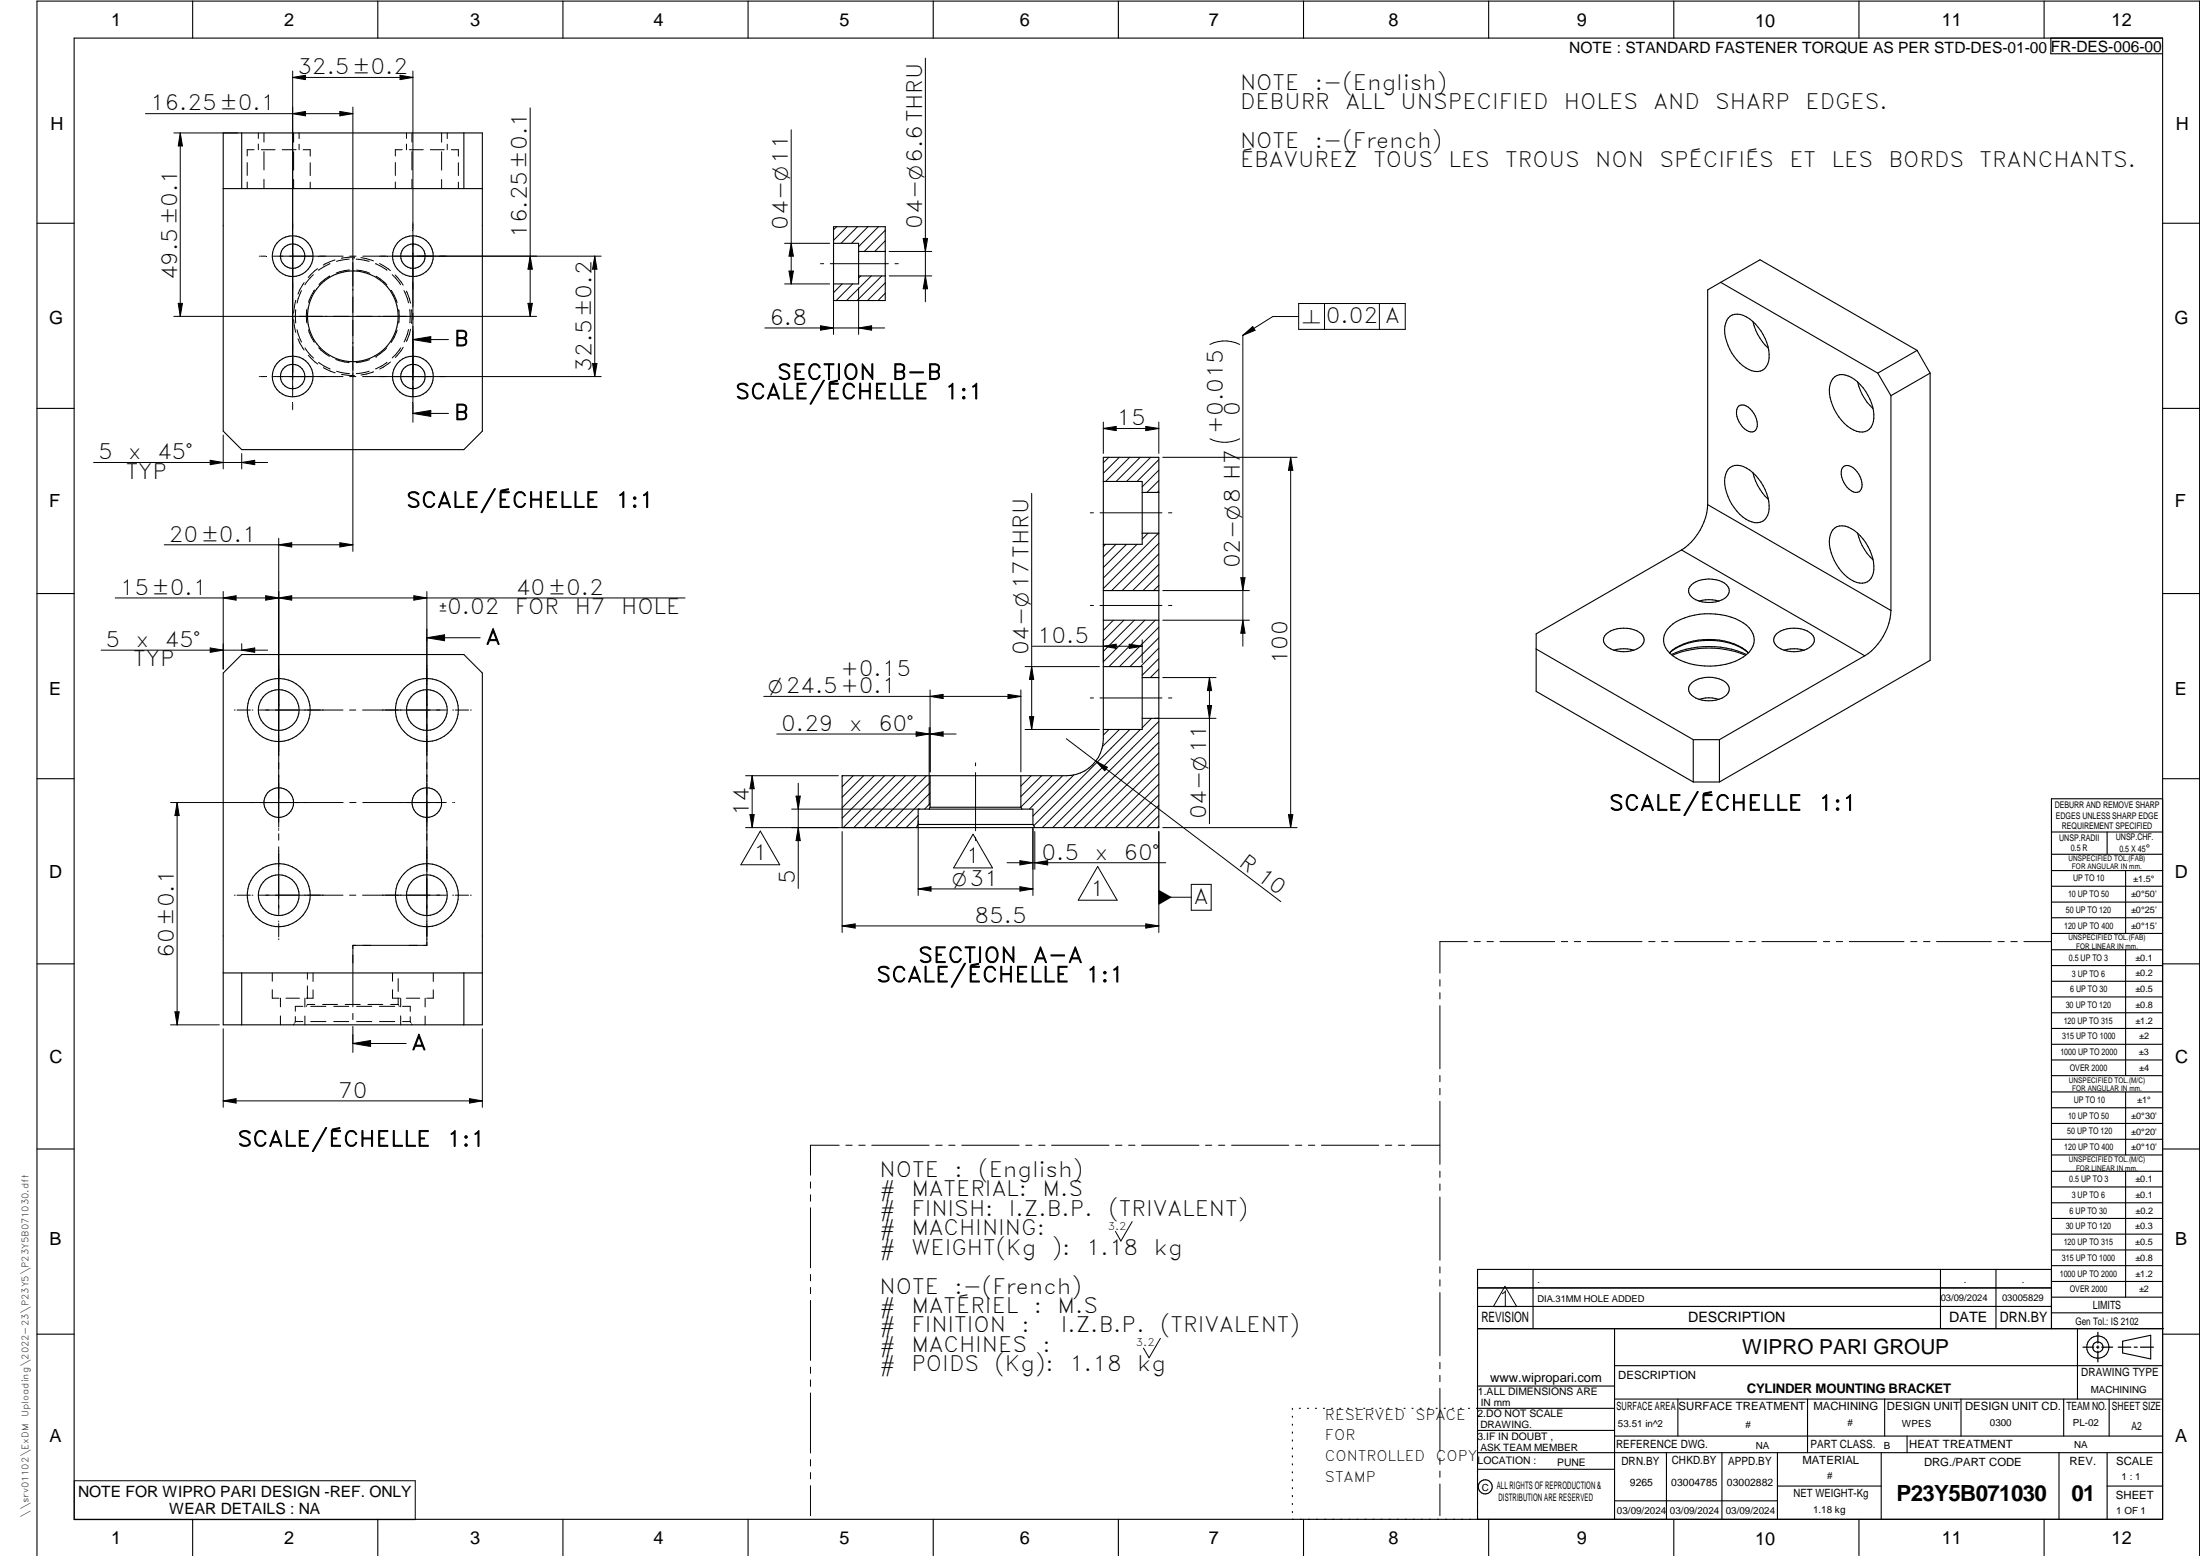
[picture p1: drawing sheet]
<svg xmlns="http://www.w3.org/2000/svg" width="594mm" height="420mm" viewBox="0 0 594 420" stroke-linecap="round" stroke-linejoin="round" font-family="sans-serif">
<g fill="none" stroke="#000" stroke-width=".3">
<path d="M20 10.3h564v400h-564zM52 .3v10M102 .3v10M152 .3v10M202 .3v10M252 .3v10M302 .3v10M352 .3v10M402 .3v10M452 .3v10M502 .3v10M552 .3v10"/>
<path d="M553.8 10.3v4.2h30.2M60.3 35.9h70v80.5l-5 5h-60l-5-5zM65.3 35.9v15M125.3 35.9v15M60.3 50.9h70M10 60.3h10M225.1 61.2h13.9v20h-13.9zM225.1 65.7h6.8v11h-6.8M231.9 67.9h7.1M231.9 74.5h7.1M464.6 76.2l42.5 24.6M464.6 76.2l-3.5 2.1v58"/>
<path d="M464.6 76.2l10.7-6.1 42.4 24.5M584 60.3h10M467.2 85.4a4.5 4.5 0 0 1 5.3 .7 12.7 12.7 0 0 1 5.1 11.4 3.4 3.4 0 0 1-5.3 2.3 12.7 12.7 0 0 1-6.5-11.7 4.2 4.2 0 0 1 1.4-2.7zM473.4 86.9a13.9 13.9 0 0 0 4.1 7.1M517.7 94.6l3.5 6.2M517.7 94.6l-10.6 6.2M10 110.3h10M469.5 109.6a2.42 2.42 0 0 1 3.1 .8 5.4 5.4 0 0 1 1.7 5.3 1.64 1.64 0 0 1-2.6 .5 5.5 5.5 0 0 1-2.5-6.2zM495.5 101.7a5 5 0 0 1 6.1 1.4 12.7 12.7 0 0 1 4.3 10.7 3.4 3.4 0 0 1-5.4 2.3 12.9 12.9 0 0 1-6.4-11.7 4.2 4.2 0 0 1 1.4-2.7zM501.6 103.2a13.8 13.8 0 0 0 4.2 7.2M507.1 100.8l3.5 6M510.6 106.8v58"/>
<path d="M521.2 100.8v77.5l-56.9 32.9M521.2 100.8l-10.6 6M584 110.3h10M297.9 123.5h15v100h-85.5v-14h60.5a10 10 0 0 0 10-10zM297.9 130h10.5v17h-10.5M308.4 133h4.5M461.1 136.3a15.7 15.7 0 0 1-7 12.2M461.1 136.3l49.5 28.5M466.7 126.7a3.7 3.7 0 0 1 4.9-.3 12.8 12.8 0 0 1 6 11.9 3.4 3.4 0 0 1-5.3 2.3 12.8 12.8 0 0 1-6.5-11.7zM473.4 127.7a13.9 13.9 0 0 0 4.1 7.1M497.8 126a2.41 2.41 0 0 1 3.1 .7 5.5 5.5 0 0 1 1.7 5.3 1.69 1.69 0 0 1-2.6 .5 5.5 5.5 0 0 1-2.5-6.1zM297.9 159.5h15"/>
<path d="M308.4 144h4.5M454.1 148.5l-39.3 22.7v15.5l42.4 24.5M454.1 148.5l49.4 28.6M456.7 157.9a7.9 7.9 0 0 1 9.6 0 2.4 2.4 0 0 1-1.3 4.1 8.2 8.2 0 0 1-8.3-.9 2.03 2.03 0 0 1 0-3.2zM495 143a3.7 3.7 0 0 1 4.9-.3 12.8 12.8 0 0 1 6 12 3.4 3.4 0 0 1-5.4 2.2 12.9 12.9 0 0 1-6.4-11.7zM501.6 144a13.9 13.9 0 0 0 4.2 7.2M10 160.3h10M65.3 176.7h60l5 5v95h-70v-95zM297.9 167.5h15M414.8 175.3l42.4 24.4M433.7 171.2a8 8 0 0 1 9.6 0 2.39 2.39 0 0 1-1.3 4 8 8 0 0 1-8.3-.8 2.03 2.03 0 0 1 0-3.2zM435.8 175.6l2.7-.4 2.6 .4"/>
<path d="M450.9 169.2a16.4 16.4 0 0 1 12.4-3.4 13.7 13.7 0 0 1 9.1 3.8 4.7 4.7 0 0 1-.8 7.1 17.3 17.3 0 0 1-14.1 2.8 11.1 11.1 0 0 1-7.8-4.6 4.5 4.5 0 0 1 1.2-5.7zM451.3 176.7a25 25 0 0 1 20.3 0M458.8 162.3l2.7-.4 2.6 .4M471.4 177a26 26 0 0 0-19.8 0M472.1 176.3a17.4 17.4 0 0 0-14.3-3.1 14.1 14.1 0 0 0-7 3.1M472.1 176.3a16.5 16.5 0 0 0-13.5-3.5 14.4 14.4 0 0 0-7.8 3.5M479.7 171.2a8 8 0 0 1 9.5 0 2.17 2.17 0 0 1-.6 3.6 8.1 8.1 0 0 1-8.9-.4 2.11 2.11 0 0 1 0-3.2zM481.8 175.6l2.7-.4 2.6 .4M503.5 177.1l-39.2 22.6M510.6 164.8a15.7 15.7 0 0 1-7.1 12.3M584 160.3h10M297.9 180h10.5v17h-10.5"/>
<path d="M308.4 183h4.5M308.4 194h4.5M456.7 184.5a7.9 7.9 0 0 1 9.6 0 2.18 2.18 0 0 1-.6 3.6 8.2 8.2 0 0 1-9-.4 2.03 2.03 0 0 1 0-3.2zM457.2 199.7v11.5M457.2 199.7h7.1M464.1 188.8l-.8-.2a8.3 8.3 0 0 0-4.5 .2M464.3 199.7v11.5M10 210.3h10M251.2 209.5v8.5M251.2 218h24.5M251.2 218l-.3 .5M275.7 209.5v8.5"/>
<path d="M275.7 218l.3 .5M457.2 211.2h7.1M584 215.7h-30v143.1M584 210.3h10M247.9 222.6v-4.1h31v4.1M247.9 222.6h31M247.9 222.6l-.5 .9M278.9 222.6l.5 .9M554 224.7h30M554 230.7h30M554 235.1h30M554 239.3h30"/>
<path d="M569 224.7v6M574 235.1v17M554 243.6h30M554 247.8h30M554 252.1h30M554 256.5h30M574 256.5v33.9M10 260.3h10M60.3 262.7h70M65.3 262.7v14M125.3 262.7v14M554 260.7h30"/>
<path d="M554 265h30M554 269.2h30M554 273.5h30M554 277.7h30M584 260.3h10M554 282h30M554 286.2h30M554 290.4h30M554 294.9h30M554 299.1h30M574 294.9v17M10 310.3h10"/>
<path d="M554 303.4h30M554 307.6h30M554 311.9h30M554 316.3h30M574 316.3v34M584 310.3h10M554 320.5h30M554 324.8h30M554 329h30M554 333.2h30M554 337.5h30M399 358.8h185.2"/>
<path d="M399 352.8h155M399 347.8h155M414 342.8v16M436 358.8v51.5M524 342.8v16M539 342.8v16M554 341.8h30M554 346h30M554 350.3h30M554 354.5h30M554 342.8h-155v67.5M561 358.8v19"/>
<path d="M10 360.3h10M399 374.3h37M436 377.8h148M453.1 377.8v10M488.1 377.8v14.5M508.9 377.8v10M529.5 377.8v10M557.3 377.8v10M569.5 377.8v10M573.2 362.2l7.6-1.6v6.3l-7.6-1.6zM584 368.8h-148M584 360.3h10"/>
<path d="M349 380.3v.3M349 382.4v.3M349 384.6v.3M349 386.7v.3M349 388.8v.3M349 391v.3M349 393.1v.3M349 395.3v.3M349 397.4v.3M349 399.5v.3M350.9 380.3h.2M353.1 380.3h.2"/>
<path d="M355.2 380.3h.3M357.4 380.3h.3M359.6 380.3h.3M361.7 380.3h.3M363.9 380.3h.3M366.1 380.3h.3M368.3 380.3h.2M370.4 380.3h.3M372.6 380.3h.3M374.8 380.3h.3M376.9 380.3h.4M379.1 380.3h.3"/>
<path d="M381.3 380.3h.3M383.4 380.3h.4M385.6 380.3h.3M387.8 380.3h.3M390 380.3h.3M392.2 380.3h.3M394.3 380.3h.3M396.5 380.3h.3M398.7 380.3h37.3M399 396.7h37M399 392.3h185M399 386.2h37"/>
<path d="M436 387.8h148M450 392.3v18M465 392.3v18M480 392.3v18M508 392.3v18M515 387.8v4.5M556 392.3v18M569 392.3v18M52 410.3v9.7M102 410.3v9.7M152 410.3v9.7M202 410.3v9.7"/>
<path d="M252 410.3v9.7M302 410.3v9.7M349 401.7v.3M349 403.8v.4M349 406v.3M349 408.1v.3M352 410.3v9.7M402 410.3v9.7M436 405.3h44M452 410.3v9.7M480 401.3h28M502 410.3v9.7"/>
<path d="M552 410.3v9.7M569 401.3h15M10 420v-419.7h584v419.7"/>
<circle cx="79" cy="69.2" r="3.3"/>
<circle cx="79" cy="69.2" r="5.5"/>
<circle cx="111.5" cy="69.2" r="5.5"/>
<circle cx="111.5" cy="69.2" r="3.3"/>
<circle cx="95.3" cy="85.4" r="12.3"/>
<circle cx="79" cy="101.7" r="3.3"/>
<circle cx="79" cy="101.7" r="5.5"/>
<circle cx="111.5" cy="101.7" r="5.5"/>
<circle cx="111.5" cy="101.7" r="3.3"/>
<circle cx="75.3" cy="191.7" r="5.5"/>
<circle cx="75.3" cy="191.7" r="8.5"/>
<circle cx="115.3" cy="191.7" r="8.5"/>
<circle cx="115.3" cy="191.7" r="5.5"/>
<circle cx="75.3" cy="216.7" r="4"/>
<circle cx="115.3" cy="216.7" r="4"/>
<circle cx="75.3" cy="241.7" r="8.5"/>
<circle cx="75.3" cy="241.7" r="5.5"/>
<circle cx="115.3" cy="241.7" r="5.5"/>
<circle cx="115.3" cy="241.7" r="8.5"/>
<circle cx="566.5" cy="363.7" r="1.39"/>
<circle cx="566.5" cy="363.8" r="3"/>
<circle cx="401.1" cy="401.5" r="1.9"/>
</g>
<g fill="none" stroke="#000" stroke-width=".27">
<path d="M79 19.2v87.7M111.5 19.2v94.8M249.9 15.7v65.8M39.3 30.7h56M46.9 35.9h17.3M48.7 35.9v49.5M48.7 35.9l.6 3.5h-1.2zM69.8 35.9v1.5M69.8 38.9v1.5M71.3 35.9v2.5M79 30.7l3.5-.6v1.2zM79 20.9l3.5-.6v1.2z"/>
<path d="M79 20.9h32.5M79.3 35.9v2.5M80.8 35.9v1.5M80.8 38.9v1.5M91.8 30.1l3.5 .6-3.5 .6zM95.3 28.9v120M108 20.3l3.5 .6-3.5 .6zM109.8 35.9v1.5M109.8 38.9v1.5M111.2 35.9v2.5M119.2 35.9v2.5M120.8 35.9v1.5"/>
<path d="M120.8 38.9v1.5M143.2 29.1v56.3M213.6 35.1v41.6M66.8 43.9v3.5M66.8 49.1v1.8M68.6 40.4h-1.8v1.7M70.6 40.4h3.7M71.3 40.9v5M71.3 48.4v2.5M76.2 40.4h3.8M79.3 41v4.9M79.3 48.5v2.4"/>
<path d="M81.9 40.4h1.9v1.8M83.8 43.9v3.5M83.8 49.2v1.7M106.8 43.9v3.5M106.8 49.1v1.8M108.6 40.4h-1.8v1.7M110.5 40.4h3.8M111.2 40.9v5M111.2 48.4v2.5M116.2 40.4h3.8M119.2 41v4.9M119.2 48.5v2.4"/>
<path d="M121.9 40.4h1.9v1.8M123.8 43.9v3.5M123.8 49.2v1.7M70 69.2h.1M70.4 69.2h1.3M73.8 69.2h18.9M81.4 78.5l-1.2 3.3M82.1 76.3l-1.6 3.1M84.6 74.2l-2.3 2.7M85 78.3l-.9 1.5-.8 1.9M85.8 72.6l-2.6 2.3M89 74.5l-2.9 2.3"/>
<path d="M89 74.5h.1M89.1 71.2l-3.1 1.8M90.5 70.2l-3.2 1.4M94.3 70l-3.5 .6M94.4 72.9l-3.6 .8M94.4 69.2h1.7M95.7 69.4h.1M95.7 69.4l-3.5 .3M96.2 70l3.5 .6M96.3 72.9l2.6 .5 1 .4M97.4 69.6l3.4 .8M98 69.2h64.3"/>
<path d="M101.4 71.2l3.1 1.8M101.6 74.6l2.9 2.3M102.5 71.2l2.9 1.9M105.7 78.4l.8 1.4 .7 1.9M105.9 74.2l2.3 2.7M106.7 74.3l2.2 2.7M109.1 78.5l1.2 3.3M109.7 78.6l1.2 3.3M143.2 69.2l.6 3.5h-1.2zM160.6 69.2v32.5M160.6 69.2l.6 3.5h-1.2zM211.9 65.7h12.1"/>
<path d="M211.9 76.7h12.1M213.1 73.2h1.1l-.6 3.5zM213.6 65.7l.6 3.5h-1.1zM221.6 71.2h.8M224.2 71.2h15.7M225.1 77.7v12.6M225.9 61.2l-.8 .9M227.4 76.7l-2.3 2.3M228.8 61.2l-3.7 3.7M230.2 76.7l-4.4 4.5M231.6 61.2l-4.5 4.5M231.9 77.7v12.6"/>
<path d="M232.4 74.5l-.5 .6M234.4 61.2l-4.5 4.5M235.3 74.5l-6.7 6.7M237.2 61.2l-5.3 5.4M238.1 74.5l-6.7 6.7M239 79.2l-1.9 2M239 76.4l-4.7 4.8M239 65l-2.8 2.9M239 62.2l-5.6 5.7M240.1 67.9h11.5M240.1 74.5h11.5M241.7 71.2h.9"/>
<path d="M249.3 64.4h1.2l-.6 3.5zM249.9 74.5l.6 3.5h-1.2zM46.9 85.4h98M48.1 81.9h1.2l-.6 3.5zM79.3 86.3l.6 3.4M79.9 81.1l-.6 3.4M79.9 83.7v3.5M80.2 89l1.2 3.4M80.5 91.5l1.6 3M82.4 93.9l1.3 1.9 1 .9M82.9 83.5l-.2 1.9 .2 1.8M83.3 95.9l2.5 2.4"/>
<path d="M83.3 89.1l.8 2 .8 1.3M86.1 93.9l2.8 2.3M86.1 97.9l3 1.8M87.3 99.3l3.2 1.4M90.7 97.1l3.6 .8M99.8 97.1l-3.6 .8M101.6 96.3h.1M104.4 93.9l-2.8 2.4M104.5 97.8l-1.5 1-1.6 .8M105.4 97.7l-2.9 2M107.2 89.1l-.7 2-.8 1.4M107.6 83.6l.2 1.8-.2 1.8"/>
<path d="M108.2 93.9l-2.3 2.7M108.9 93.8l-2.1 2.7M110.3 89l-1.2 3.3M110.7 83.6v3.6M110.9 88.9l-.4 1.4-.8 1.9M111.2 83.7v3.4M111.2 87.1h.1M111.5 91.7l4.8-.8v1.6zM111.5 91.7h9.6M142.6 81.9h1.2l-.6 3.5zM160 98.2h1.2l-.6 3.5zM206.5 88.6h32.4"/>
<path d="M221.6 88l3.5 .6-3.5 .6zM231.9 88.6l3.5-.6v1.2zM334.8 93a9 9 0 0 0-8.1 0M335.6 90.6v83.9M335.6 90.6l2.7-2.4 .6 1zM350.7 82h28.8v6.9h-28.8zM350.7 85.5h-7l-8.1 5.1M357.7 82v6.9M372.5 82v6.9M60.3 117.5v9.1M70 101.7h.1M70.4 101.7h1.3"/>
<path d="M73.8 101.7h18.8M79 108.9v1.5M79 110.6v.1M90.9 100.2l3.5 .7M92.2 101.1l3.5 .3M94.4 101.7h1.7M97.9 101.7h64.4M99.7 100.2l-3.5 .7M100.9 100.4l-3.4 .9M111.5 111.6h9.6M111.5 111.6l4.8-.8v1.6zM297.9 115.7l3.5-.6v1.2z"/>
<path d="M297.9 115.7h15M297.9 114v8.4M309.4 115.1l3.5 .6-3.5 .6zM312.9 114v8.4M334.8 118.5a9 9 0 0 1-8.1 0M25.3 124.9h47M56.8 124.3l3.5 .6-3.5 .6zM65.3 122.5v4.1M65.3 124.9l3.5-.6v1.2zM278.6 133.2v63.8M294.4 138.5h.9M297 138.5h16.8"/>
<path d="M299.4 123.5l-1.5 1.5M302.3 123.5l-4.4 4.3M305 123.5l-6.4 6.5M307.9 123.5l-6.5 6.5M310.7 123.5l-6.5 6.5M312.9 132.6l-.4 .4M312.9 129.8l-3.2 3.2M312.9 124.1l-5.9 5.9M312.9 127l-4.5 4.4M314 123.5h36.3M315.5 138.5h.9M348.5 123.5l.6 3.5h-1.2z"/>
<path d="M348.5 123.5v100M44.4 147.1h50.9M60.3 159.7v21M75.3 147.1l3.5-.5v1.1zM75.3 145.4v78M91.8 146.6l3.5 .5-3.5 .6zM115.3 159.7v95.6h-20v16.6M298.5 147l-.6 .6M301.4 147l-3.5 3.4M304.2 147l-6.3 6.2M307 147l-9.1 9.1M310 144l-1.6 1.6"/>
<path d="M312.8 144l-14.9 14.9M312.9 158.1l-1.4 1.4M312.9 155.2l-4.3 4.3M312.9 152.4l-7 7.1M312.9 149.6l-9.9 9.9M312.9 146.7l-12.7 12.8M314 159.5h23.4M335.1 156h1.1l-.6 3.5zM27.3 175.6h45M31.1 161.5h153.9M56.8 175l3.5 .6-3.5 .5zM60.3 161.5l3.4-.6v1.2z"/>
<path d="M65.3 173.8v1.9M65.3 175.6l3.5-.6v1.1zM71.7 160.9v1.2l7.1-1.2v1.2zM111.8 160.9l3.5 .6-3.5 .6zM115.3 172.2l4.8-.8v1.6zM115.3 172.2h14.4M278.8 174.5h29.6M294.4 163.5h.9M297 163.5h16.8M297.9 174.5l3.5-.6v1.2zM297.9 172.8v6.1M300.6 167.5l-2.7 2.7"/>
<path d="M303.5 167.5l-5.6 5.6M304.9 173.9l3.5 .6-3.5 .6zM306.3 167.5l-8.4 8.4M308.4 172.8v6.1M309.2 167.5l-11.3 11.2M312 167.5l-12.5 12.5M312.9 177.8l-4.5 4.5M312.9 175l-4.9 5M312.9 172.2l-7.8 7.8M312.9 169.4l-10.6 10.6M314 167.5h23.4M315.5 163.5h.9"/>
<path d="M335.6 167.5l.6 3.5h-1.1zM63.3 191.7h.2M64 191.7h3.6M68.1 191.7h.2M70 191.7h22.6M94.4 191.7h1.7M97.9 191.7h22.6M122.3 191.7h.2M122.9 191.7h3.6M127 191.7h.2M206.2 188h69.5M209.8 198.2h48.4"/>
<path d="M247.4 197.6l3.5 .6-3.5 .6zM250.9 196.5v20.9M251.2 186.3v22.1M251.2 198.2l3.5-.6v1.2zM251.2 188l3.5-.5v1.1zM272.2 187.5l3.5 .5-3.5 .6zM275.7 186.3v22.1M276.8 180h20.1M276.8 197h20.1M278 193.5h1.1l-.5 3.5zM278.6 180l.5 3.5h-1.1zM287.9 199.5l58 44"/>
<path d="M294.4 188.5h.9M297 188.5h16.8M299.5 197l-1.6 1.5M302.3 197l-4.6 4.6M305.1 197l-26 26M307.9 197l-26.5 26.5M310.9 194l-2.5 2.5M311.7 194h16.7M312.9 180.7l-2.3 2.3M312.9 197.7l-25.8 25.8M312.9 194.8l-28.6 28.7M314 183h14.4"/>
<path d="M315.5 188.5h.9M326 190.5h1.2l-.6 3.5zM326.6 183l.6 3.5h-1.2zM326.6 183v39.4M46.1 216.7h46.6M47.8 216.7v60M47.8 216.7l.6 3.5h-1.2zM94.4 216.7h1.7M120.5 216.7h-22.5M122.3 216.7h.1M122.6 216.7h.2M201.3 209.5h25.1"/>
<path d="M202.5 220h1.2l-.6 3.5zM203.1 209.5v14M203.1 209.5l.6 3.5h-1.2zM213.8 218.5h34.6M215 215h1.1l-.5 3.5zM215.6 211.5v28.4M227.5 209.5l-.1 .1M230.4 209.5l-3 2.9M233.2 209.5l-5.8 5.8M236 209.5l-8.6 8.6M238.9 209.5l-11.5 11.4M241.7 209.5l-14 14"/>
<path d="M244.5 209.5l-14 14M247.3 209.5l-14 14M250.2 209.5l-14 14M251.2 217l-1.5 1.5M251.2 214.1l-9.4 9.4M251.2 211.3l-12.2 12.2M263.4 206v.8M263.4 208.6v15.7M278.5 209.5l-2.8 2.8M281.3 209.5l-5.6 5.6M284.1 209.5l-8.4 8.4M286.9 209.5l-8.9 9"/>
<path d="M290 209.3l-11.1 11M295.9 205.5l3.1 1.7-.7 .9zM312.9 217.5l-6 6M312.9 214.6l-8.8 8.9M312.9 211.8l-11.7 11.7M312.9 209l-14.5 14.5M312.9 206.1l-17.3 17.4M312.9 203.3l-20.2 20.2M312.9 200.5l-23 23M347.9 220h1.2l-.6 3.5zM75.3 223.7v.2M75.3 224.1v.1"/>
<path d="M75.3 225.1v1.8M75.3 228.6v18.4M201.3 223.5h45.1M205.3 224.4l5.3 9.1h-10.5zM215.6 223.5l.5 3.5h-1.1zM227.4 224.5v27.3M247.9 220.2l-3.2 3.3M247.9 221.6v20.2M262.8 225.3l5.2 9.1h-10.5zM263.4 226.1v.9M271.9 233h42.9M275.4 239.4l3.5 .6-3.5 .6z"/>
<path d="M275.4 232.4l3.5 .6-3.5 .6zM278.9 223.7v18.1M279.4 233l3.5-.6v1.2zM279.4 224.5v10.2M296.4 234l5.3 9.1h-10.5zM312.9 223.1l-.4 .4M312.9 220.3l-3.2 3.2M312.9 224.5v27.3M314 223.5h36.3M321.7 238.8h5.4v7h-5.4zM63.3 241.7h.2M64 241.7h3.6"/>
<path d="M68.1 241.7h.2M70 241.7h22.6M75.3 248.7v.2M75.3 249.4v3.6M75.3 253.5v.2M94.4 241.7h1.7M120.5 241.7h-22.6M122.3 241.7h.2M122.9 241.7h3.6M127 241.7h.2M227.4 250h85.5M227.4 250l3.5-.5v1.1z"/>
<path d="M247.9 240l3.5-.6v1.2zM247.9 240h31M309.4 249.5l3.5 .5-3.5 .6zM312.9 242.3h8.8M396.2 254.3h-7.4v8.5M398.1 254.3h1.6M401.5 254.3h1.8M405 254.3h14.8M421.6 254.3h1.7M425.1 254.3h1.7M428.6 254.3h14.8M445.2 254.3h1.7"/>
<path d="M448.7 254.3h1.7M452.2 254.3h14.8M468.8 254.3h1.7M472.3 254.3h1.7M475.8 254.3h14.8M492.4 254.3h1.7M495.8 254.3h1.8M499.4 254.3h14.7M516 254.3h1.6M519.4 254.3h1.8M522.9 254.3h14.8M539.5 254.3h1.7"/>
<path d="M543 254.3h1.7M546.5 254.3h7.4M46.1 276.7h13.1M47.2 273.2h1.2l-.6 3.5zM60.3 277.8v21.2M73.5 267.3v2.2h1.8M73.5 262.7v2.3M75.7 269.5v2.4M75.7 274.3v2.4M77.2 269.5h3.6M79.5 276.4l-.2 .3M79.7 275.8l-.1 .3"/>
<path d="M79.7 275.8h2.1M79.7 274.5v1.3M81.8 271.7h-2.1v1.4M82.3 269.5v2.4M82.3 274.4v2.3M82.8 271.6l-.1 .1M83 262.7v1.7M83 266.2v3.5M83.9 275.8h4.1M83.9 271.7h4.1M84.5 267.3v2.2h-1.8M84.5 262.7v2.3"/>
<path d="M85 271.2l-2.1 .2M87.1 271.2h4M90.1 275.8h4.1M90.1 271.7h4.1M93.2 271.2h4.1M95.3 273.6v1.7M95.3 277.2v7M96.3 271.7h4.1M96.3 275.8h4.1M99.3 271.2h4.1M102.5 271.7h4.1M102.5 275.8h4.1"/>
<path d="M105.5 271.2h2M106 267.3v2.2h1.9M106 262.7v2.3M107.5 271.2l.1 .2M107.5 264.2v3.5M107.5 269.5v1.7M107.7 271.6l.1 .1M108.2 269.5v2.4M108.2 274.3v2.4M108.7 271.7h2.1v1.4M108.7 275.8h2.1M109.7 269.5h3.7"/>
<path d="M110.8 275.8l.1 .3M110.8 274.5v1.3M111.1 276.5l.1 .2M114.8 269.5v2.4M114.8 274.4v2.3M117 267.3v2.2h-1.8M117 262.7v2.3M130.3 277.8v21.2M388.8 264.5v1.8M388.8 268.1v1.6M388.8 271.6v17M60.3 297.3h70"/>
<path d="M60.3 297.3l3.4-.6v1.2zM95.3 281.8h14.4M95.3 281.8l4.8-.8v1.6zM126.8 296.7l3.5 .6-3.5 .6zM388.8 290.4v1.7M388.8 293.9v1.7M388.8 297.4v17M218.9 319.2v1.6M226.6 309.2h-7.7v8.1M228.4 309.2h1.7M231.9 309.2h1.7M235.4 309.2h15.5"/>
<path d="M252.7 309.2h1.7M256.2 309.2h1.7M259.7 309.2h15.5M277 309.2h1.7M280.5 309.2h1.7M284 309.2h15.5M301.2 309.2h1.8M304.8 309.2h1.7M308.3 309.2h15.5M325.5 309.2h1.7M329.1 309.2h1.6M332.6 309.2h15.4"/>
<path d="M349.8 309.2h1.7M353.3 309.2h1.7M356.8 309.2h15.5M374.1 309.2h1.7M377.6 309.2h1.7M381.1 309.2h7.7M388.8 316.2v1.7M388.8 319.7v1.7M218.9 322.6v1.8M218.9 326.1v16.2M305.7 329.9l-3 5.2-1.5-2.6M388.8 323.2v17.1"/>
<path d="M218.9 344.1v1.8M218.9 347.6v1.7M218.9 351.2v16.1M388.8 342.1v1.6M388.8 345.6v1.7M388.8 349v17.1M406.4 347.3l3.2 5.5h-6.3zM218.9 369.1v1.7M218.9 372.6v1.8M218.9 376.1v16.2M313.3 361.4l-3 5.2-1.5-2.6M388.8 367.9v1.7"/>
<path d="M388.8 371.4v1.7M388.8 374.9v17M20.1 399.8h92v10.5h-92zM218.9 394.1v1.8M218.9 397.6v1.7M388.8 393.7v1.7M388.8 397.2v1.7M218.9 401.2v8.1M388.8 400.7v8.6"/>
</g>
<path d="M566.5 359.7v3M562.5 363.8h2.9M566.1 363.8h.7M566.5 363.4v.7M566.5 364.9v2.8M567.6 363.8h2.9M572 363.8h3.4M576.3 363.8h.8M578 363.8h3.5" fill="none" stroke="#000" stroke-width=".34"/>
<g fill="#000">
<path d="M48.7 35.9l.6 3.5h-1.2zM79 30.7l3.5-.6v1.2zM79 20.9l3.5-.6v1.2zM91.8 30.1l3.5 .6-3.5 .6zM108 20.3l3.5 .6-3.5 .6zM143.2 69.2l.6 3.5h-1.2zM160.6 69.2l.6 3.5h-1.2zM213.6 65.7l.6 3.5h-1.1zM213.1 73.2h1.1l-.6 3.5zM249.3 64.4h1.2l-.6 3.5zM249.9 74.5l.6 3.5h-1.2zM48.1 81.9h1.2l-.6 3.5z"/>
<path d="M111.5 91.7l4.8-.8v1.6zM142.6 81.9h1.2l-.6 3.5zM160 98.2h1.2l-.6 3.5zM221.6 88l3.5 .6-3.5 .6zM231.9 88.6l3.5-.6v1.2zM335.6 90.6l2.7-2.4 .6 1zM111.5 111.6l4.8-.8v1.6zM297.9 115.7l3.5-.6v1.2zM309.4 115.1l3.5 .6-3.5 .6zM56.8 124.3l3.5 .6-3.5 .6zM65.3 124.9l3.5-.6v1.2zM348.5 123.5l.6 3.5h-1.2z"/>
<path d="M75.3 147.1l3.5-.5v1.1zM91.8 146.6l3.5 .5-3.5 .6zM335.1 156h1.1l-.6 3.5zM56.8 175l3.5 .6-3.5 .5zM60.3 161.5l3.4-.6v1.2zM65.3 175.6l3.5-.6v1.1zM71.7 160.9l3.6 .6-3.6 .6zM75.3 161.5l3.5-.6v1.2zM111.8 160.9l3.5 .6-3.5 .6zM115.3 172.2l4.8-.8v1.6zM297.9 174.5l3.5-.6v1.2zM304.9 173.9l3.5 .6-3.5 .6z"/>
<path d="M335.6 167.5l.6 3.5h-1.1zM247.4 197.6l3.5 .6-3.5 .6zM251.2 188l3.5-.5v1.1zM251.2 198.2l3.5-.6v1.2zM272.2 187.5l3.5 .5-3.5 .6zM278.6 180l.5 3.5h-1.1zM278 193.5h1.1l-.5 3.5zM326.6 183l.6 3.5h-1.2zM326 190.5h1.2l-.6 3.5zM203.1 209.5l.6 3.5h-1.2zM202.5 220h1.2l-.6 3.5zM215 215h1.1l-.5 3.5z"/>
<path d="M295.9 205.5l3.1 1.7-.7 .9zM347.9 220h1.2l-.6 3.5zM47.8 216.7l.6 3.5h-1.2zM215.6 223.5l.5 3.5h-1.1zM275.4 232.4l3.5 .6-3.5 .6zM279.4 233l3.5-.6v1.2zM227.4 250l3.5-.5v1.1zM247.9 240l3.5-.6v1.2zM275.4 239.4l3.5 .6-3.5 .6zM309.4 249.5l3.5 .5-3.5 .6zM312.9 240.3l3.5 2-3.5 2zM47.2 273.2h1.2l-.6 3.5z"/>
<path d="M60.3 297.3l3.4-.6v1.2zM95.3 281.8l4.8-.8v1.6zM126.8 296.7l3.5 .6-3.5 .6z"/>
</g>
<g font-size="6">
<text x="512.1" y="405.2">P23Y5B071030</text>
<text x="559.4" y="405.2">01</text>
</g>
<g font-size="5.7">
<text x="80.3" y="20">32.5±0.2</text>
<text x="40.5" y="29.8">16.25±0.1</text>
<text x="334.8" y="24.2">NOTE</text>
<text x="334.8" y="29.5">DEBURR</text>
<text x="355" y="24.2">:-(English)</text>
<text x="363.3" y="29.5">ALL</text>
<text x="378.2" y="29.5">UNSPECIFIED</text>
<text x="422.3" y="29.5">HOLES</text>
<text x="446.5" y="29.5">AND</text>
<text x="463.2" y="29.5">SHARP</text>
<text x="487.6" y="29.5">EDGES.</text>
<text x="334.8" y="40">NOTE</text>
<text x="355" y="40">:-(French)</text>
<text x="334.8" y="45.2">ÉBAVUREZ</text>
<text x="370.9" y="45.2">TOUS</text>
<text x="391.2" y="45.2">LES</text>
<text x="406.5" y="45.2">TROUS</text>
<text x="430.8" y="45.2">NON</text>
<text x="448.1" y="45.2">SPÉCIFIÉS</text>
<text x="483.2" y="45.2">ET</text>
<text x="494.6" y="45.2">LES</text>
<text x="510" y="45.2">BORDS</text>
<text x="534.6" y="45.2">TRANCHANTS.</text>
<text x="142.3" y="64.3" transform="rotate(-90 142.3 64.3)">16.25±0.1</text>
<text x="212.8" y="62" transform="rotate(-90 212.8 62)">04-O11</text>
<text x="249" y="61.7" transform="rotate(-90 249 61.7)">04-O6.6THRU</text>
<text x="47.8" y="75.6" transform="rotate(-90 47.8 75.6)">49.5±0.1</text>
<text x="207.8" y="87.7">6.8</text>
<text x="358" y="87.2">0.02 A</text>
<text x="122.6" y="93.4">B</text>
<text x="159.7" y="100.4" transform="rotate(-90 159.7 100.4)">32.5±0.2</text>
<text x="198.5" y="107.7">SCALE/ÉCHELLE</text>
<text x="209.8" y="102.5">SECTION</text>
<text x="240.9" y="102.5">B-B</text>
<text x="255.1" y="107.7">1:1</text>
<text x="122.6" y="113.4">B</text>
<text x="334.8" y="112.3" transform="rotate(-90 334.8 112.3)">0</text>
<text x="301.5" y="114.9">15</text>
<text x="330.2" y="117.3" transform="rotate(-90 330.2 117.3)">+0.015</text>
<text x="26.5" y="124">5</text>
<text x="34.6" y="124">x</text>
<text x="42.4" y="124">45°</text>
<text x="33.9" y="129.2">TYP</text>
<text x="109.7" y="137">SCALE/ÉCHELLE</text>
<text x="166.2" y="137">1:1</text>
<text x="45.6" y="146.3">20±0.1</text>
<text x="334.8" y="153.5" transform="rotate(-90 334.8 153.5)">02-O8 H7</text>
<text x="32.3" y="160.6">15±0.1</text>
<text x="139.3" y="160.6">40±0.2</text>
<text x="139.1" y="165.9">FOR</text>
<text x="155.2" y="165.9">H7</text>
<text x="167.7" y="165.9">HOLE</text>
<text x="131.1" y="174">A</text>
<text x="280" y="173.7">10.5</text>
<text x="28.5" y="174.7">5</text>
<text x="36" y="180">TYP</text>
<text x="36.7" y="174.7">x</text>
<text x="44.4" y="174.7">45°</text>
<text x="277.7" y="177" transform="rotate(-90 277.7 177)">04-O17THRU</text>
<text x="347.6" y="179.4" transform="rotate(-90 347.6 179.4)">100</text>
<text x="227" y="182.6">+0.15</text>
<text x="211" y="197.3">0.29</text>
<text x="229.3" y="197.3">x</text>
<text x="237.1" y="197.3">60°</text>
<text x="202.2" y="220.4" transform="rotate(-90 202.2 220.4)">14</text>
<text x="325.7" y="221.2" transform="rotate(-90 325.7 221.2)">04-O11</text>
<text x="434.5" y="218.8">SCALE/ÉCHELLE</text>
<text x="491" y="218.8">1:1</text>
<text x="203.4" y="232.2">1</text>
<text x="260.8" y="233.1">1</text>
<text x="281.3" y="232.1">0.5</text>
<text x="295.6" y="232.1">x</text>
<text x="303.4" y="232.1">60°</text>
<text x="334.3" y="233.6" transform="rotate(37 334.3 233.6)">R 10</text>
<text x="214.7" y="238.7" transform="rotate(-90 214.7 238.7)">5</text>
<text x="294.4" y="241.8">1</text>
<text x="322.4" y="244.1">A</text>
<text x="263.1" y="249.2">85.5</text>
<text x="46.9" y="258.6" transform="rotate(-90 46.9 258.6)">60±0.1</text>
<text x="247.9" y="259.9">SECTION</text>
<text x="279" y="259.9">A-A</text>
<text x="236.6" y="265.2">SCALE/ÉCHELLE</text>
<text x="293.2" y="265.2">1:1</text>
<text x="111.1" y="283.5">A</text>
<text x="91.3" y="296.4">70</text>
<text x="64.1" y="309.5">SCALE/ÉCHELLE</text>
<text x="120.7" y="309.5">1:1</text>
<text x="237.5" y="317.8">NOTE</text>
<text x="257.7" y="317.8">:</text>
<text x="264.1" y="317.8">(English)</text>
<text x="237.5" y="323">#</text>
<text x="246.1" y="323">MATERIAL:</text>
<text x="281.5" y="323">M.S</text>
<text x="237.5" y="328.3">#</text>
<text x="246.1" y="328.3">FINISH:</text>
<text x="272.4" y="328.3">I.Z.B.P.</text>
<text x="299.3" y="328.3">(TRIVALENT)</text>
<text x="237.5" y="333.5">#</text>
<text x="246.1" y="333.5">MACHINING:</text>
<text x="237.5" y="338.8">#</text>
<text x="246.1" y="338.8">WEIGHT(Kg</text>
<text x="284" y="338.8">):</text>
<text x="293.3" y="338.8">1.18</text>
<text x="311.6" y="338.8">kg</text>
<text x="237.5" y="349.3">NOTE</text>
<text x="257.7" y="349.3">:-(French)</text>
<text x="404.4" y="352.8">1</text>
<text x="237.5" y="354.5">#</text>
<text x="237.5" y="359.8">#</text>
<text x="246.1" y="359.8">FINITION</text>
<text x="246.1" y="354.5">MATÉRIEL</text>
<text x="275.8" y="359.8">:</text>
<text x="279.2" y="354.5">:</text>
<text x="285.6" y="354.5">M.S</text>
<text x="286.4" y="359.8">I.Z.B.P.</text>
<text x="313.3" y="359.8">(TRIVALENT)</text>
<text x="237.5" y="365">#</text>
<text x="246.1" y="365">MACHINES</text>
<text x="281.5" y="365">:</text>
<text x="237.5" y="370.3">#</text>
<text x="246.1" y="370.3">POIDS</text>
<text x="268.5" y="370.3">(Kg):</text>
<text x="288.8" y="370.3">1.18</text>
<text x="307.1" y="370.3">kg</text>
</g>
<text font-size="5.6" x="470.5" y="365.5">WIPRO PARI GROUP</text>
<g font-size="5.4">
<text x="351.7" y="87.2">n</text>
<text x="118.6" y="165.9">u0.02</text>
<text x="207.5" y="187.2">O24.5+0.1</text>
<text x="257.1" y="239.2">O31</text>
</g>
<g font-size="4.9">
<text x="30" y="6.9">1</text>
<text x="76.7" y="6.9">2</text>
<text x="127" y="6.9">3</text>
<text x="176.5" y="6.9">4</text>
<text x="226.7" y="6.9">5</text>
<text x="275.4" y="6.9">6</text>
<text x="326.4" y="6.9">7</text>
<text x="375" y="6.9">8</text>
<text x="425.8" y="6.9">9</text>
<text x="473.9" y="7.3">10</text>
<text x="524.3" y="6.9">11</text>
<text x="570.2" y="6.9">12</text>
<text x="13.6" y="35.1">H</text>
<text x="587.6" y="35.1">H</text>
<text x="13.2" y="87.5">G</text>
<text x="587.2" y="87.5">G</text>
<text x="13.2" y="137">F</text>
<text x="587.2" y="137">F</text>
<text x="13.2" y="187.6">E</text>
<text x="587.2" y="187.6">E</text>
<text x="13.2" y="237">D</text>
<text x="587.2" y="237">D</text>
<text x="13.4" y="287.1">C</text>
<text x="587.4" y="287.1">C</text>
<text x="13.4" y="336.2">B</text>
<text x="587.4" y="336.2">B</text>
<text x="13.4" y="389.3">A</text>
<text x="587.4" y="389.3">A</text>
<text x="30" y="416.9">1</text>
<text x="76.7" y="416.9">2</text>
<text x="127" y="416.9">3</text>
<text x="176.5" y="416.9">4</text>
<text x="226.7" y="416.9">5</text>
<text x="275.4" y="416.9">6</text>
<text x="326.4" y="416.9">7</text>
<text x="375" y="416.9">8</text>
<text x="425.8" y="416.9">9</text>
<text x="473.9" y="417.3">10</text>
<text x="524.3" y="416.9">11</text>
<text x="570.2" y="416.9">12</text>
</g>
<g font-size="4.2">
<text x="423.7" y="14.3">NOTE : STANDARD FASTENER TORQUE AS PER STD-DES-01-00</text>
<text x="553.8" y="14">FR-DES-006-00</text>
<text x="21.1" y="404.3">NOTE FOR WIPRO PARI DESIGN -REF. ONLY</text>
<text x="45.7" y="408.8">WEAR DETAILS : NA</text>
</g>
<g font-size="3.9">
<text x="400" y="357.1">REVISION</text>
<text x="455.9" y="357.1">DESCRIPTION</text>
<text x="526.4" y="357.1">DATE</text>
<text x="540" y="357.1">DRN.BY</text>
<text x="357.8" y="383.3">RESERVED</text>
<text x="382.3" y="383.3">SPACE</text>
<text x="357.8" y="388.9">FOR</text>
<text x="357.8" y="394.5">CONTROLLED</text>
<text x="387.8" y="394.5">COPY</text>
<text x="357.8" y="400">STAMP</text>
</g>
<text font-size="3.6" x="471.7" y="376.1">CYLINDER MOUNTING BRACKET</text>
<text font-size="3.5" x="402.4" y="373.3">www.wipropari.com</text>
<g font-size="3.1">
<text x="565.1" y="353.5">LIMITS</text>
<text x="562" y="371.7">DRAWING TYPE</text>
<text x="437" y="372.3">DESCRIPTION</text>
<text x="436.5" y="380.8">SURFACE AREA</text>
<text x="453.3" y="380.8">SURFACE TREATMENT</text>
<text x="489.7" y="380.8">MACHINING</text>
<text x="509.5" y="380.8">DESIGN UNIT</text>
<text x="530.6" y="380.8">DESIGN UNIT CD.</text>
<text x="558" y="380.6">TEAM NO.</text>
<text x="570.3" y="380.7">SHEET SIZE</text>
<text x="575.6" y="386.1">A2</text>
<text x="436.4" y="391.1">REFERENCE DWG.</text>
<text x="437.8" y="395.5">DRN.BY</text>
<text x="451.4" y="395.4">CHKD.BY</text>
<text x="466.6" y="395.5">APPD.BY</text>
<text x="486.7" y="395.4">MATERIAL</text>
<text x="488.9" y="390.9">PART CLASS.</text>
<text x="515.6" y="390.9">HEAT TREATMENT</text>
<text x="519.6" y="395.9">DRG./PART CODE</text>
<text x="558.9" y="395.5">REV.</text>
<text x="571.4" y="395.6">SCALE</text>
<text x="484.3" y="404.2">NET WEIGHT-Kg</text>
<text x="571.4" y="404.7">SHEET</text>
</g>
<text font-size="3" x="579.5" y="230.1">°</text>
<g font-size="2.8">
<text x="299.1" y="332.1">3.2</text>
<text x="560.4" y="357.7">Gen Tol.: IS 2102</text>
<text x="306.7" y="363.6">3.2</text>
<text x="399.1" y="376.6">1.ALL DIMENSIONS ARE</text>
<text x="399" y="382.7">2.DO NOT SCALE</text>
<text x="399" y="388.7">3.IF IN DOUBT ,</text>
<text x="399" y="395.4">LOCATION :</text>
<text x="420.5" y="396">PUNE</text>
<text x="404.2" y="402">ALL RIGHTS OF REPRODUCTION &amp;</text>
<text x="440.1" y="401.2">9265</text>
<text x="451.3" y="401.2">03004785</text>
<text x="466.3" y="401.2">03002882</text>
<text x="404.7" y="405.4">DISTRIBUTION ARE RESERVED</text>
</g>
<g font-size="2.7">
<text x="564.6" y="376.2">MACHINING</text>
<text x="399.9" y="379.7">IN mm</text>
<text x="399.7" y="385.7">DRAWING.</text>
<text x="436.9" y="385.4">53.51 in^2</text>
<text x="471.4" y="385.5">#</text>
<text x="498.9" y="385">#</text>
<text x="513.6" y="385.3">WPES</text>
<text x="537.3" y="385.1">0300</text>
<text x="559.7" y="385.1">PL-02</text>
<text x="399.7" y="391.8">ASK TEAM MEMBER</text>
<text x="474.1" y="391.2">NA</text>
<text x="508.7" y="391.2">B</text>
<text x="560.1" y="391.1">NA</text>
<text x="493.4" y="399.5">#</text>
<text x="572.8" y="399.7">1 : 1</text>
<text x="400.1" y="402.5">C</text>
<text x="436.6" y="408.7">03/09/2024</text>
<text x="450.9" y="408.8">03/09/2024</text>
<text x="466" y="408.9">03/09/2024</text>
<text x="489.6" y="408.5">1.18 kg</text>
<text x="571.4" y="408.7">1 OF 1</text>
</g>
<g font-size="2.5">
<text x="554.9" y="218.3">DEBURR AND REMOVE SHARP</text>
<text x="555.2" y="221">EDGES UNLESS SHARP EDGE</text>
<text x="556.1" y="227.1">UNSP.RADII</text>
<text x="556.8" y="223.8">REQUIREMENT SPECIFIED</text>
<text x="571.4" y="226.9">UNSP.CHF.</text>
<text x="559.2" y="229.9">0.5 R</text>
<text x="572.3" y="230.1">0.5 X 45</text>
<text x="559.8" y="238">UP TO 10</text>
<text x="576.1" y="238.1">±1.5°</text>
<text x="558.5" y="242.2">10 UP TO 50</text>
<text x="575.5" y="242.3">±0°50'</text>
<text x="557.4" y="250.7">120 UP TO 400</text>
<text x="557.9" y="246.5">50 UP TO 120</text>
<text x="575.5" y="250.7">±0°15'</text>
<text x="575.5" y="246.5">±0°25'</text>
<text x="558.7" y="259.4">0.5 UP TO 3</text>
<text x="559.5" y="263.7">3 UP TO 6</text>
<text x="576.6" y="263.6">±0.2</text>
<text x="576.6" y="259.4">±0.1</text>
<text x="559" y="267.9">6 UP TO 30</text>
<text x="576.6" y="267.9">±0.5</text>
<text x="557.8" y="272.2">30 UP TO 120</text>
<text x="576.6" y="272.2">±0.8</text>
<text x="556.9" y="280.7">315 UP TO 1000</text>
<text x="557.3" y="276.4">120 UP TO 315</text>
<text x="576.6" y="276.4">±1.2</text>
<text x="577.7" y="280.7">±2</text>
<text x="556.4" y="284.9">1000 UP TO 2000</text>
<text x="577.6" y="284.9">±3</text>
<text x="558.9" y="289.2">OVER 2000</text>
<text x="577.7" y="289.3">±4</text>
<text x="560" y="297.9">UP TO 10</text>
<text x="577.1" y="297.9">±1°</text>
<text x="558.5" y="302.1">10 UP TO 50</text>
<text x="575.5" y="302.1">±0°30'</text>
<text x="557.4" y="310.6">120 UP TO 400</text>
<text x="558.2" y="306.3">50 UP TO 120</text>
<text x="575.5" y="310.6">±0°10'</text>
<text x="575.5" y="306.4">±0°20'</text>
<text x="558.8" y="319.2">0.5 UP TO 3</text>
<text x="559.4" y="323.4">3 UP TO 6</text>
<text x="576.6" y="319.2">±0.1</text>
<text x="576.6" y="323.5">±0.1</text>
<text x="558.9" y="327.7">6 UP TO 30</text>
<text x="576.7" y="327.7">±0.2</text>
<text x="557.8" y="332">30 UP TO 120</text>
<text x="576.6" y="332">±0.3</text>
<text x="556.8" y="340.5">315 UP TO 1000</text>
<text x="557.3" y="336.3">120 UP TO 315</text>
<text x="576.6" y="336.3">±0.5</text>
<text x="576.6" y="340.5">±0.8</text>
<text x="415.2" y="346.4">.</text>
<text x="530.3" y="346.5">.</text>
<text x="545.9" y="346.4">.</text>
<text x="556.2" y="344.7">1000 UP TO 2000</text>
<text x="576.6" y="344.7">±1.2</text>
<text x="415.2" y="351.5">DIA.31MM HOLE ADDED</text>
<text x="524.1" y="351.3">03/09/2024</text>
<text x="540.6" y="351.4">03005829</text>
<text x="558.9" y="349">OVER 2000</text>
<text x="577.6" y="349">±2</text>
</g>
<g font-size="2.4">
<text x="7.7" y="382.7" transform="rotate(-90 7.7 382.7)">Uploading\2022-23\P23Y5\P23Y5B071030.dft</text>
<text x="7.7" y="409.8" transform="rotate(-90 7.7 409.8)">\\srv01102\ExDM</text>
</g>
<g font-size="2.1">
<text x="558.5" y="232.4">UNSPECIFIED TOL.(FAB)</text>
<text x="559.5" y="234.7">FOR ANGULAR IN mm.</text>
<text x="558.6" y="253.9">UNSPECIFIED TOL.(FAB)</text>
<text x="560.7" y="256.3">FOR LINEAR IN mm.</text>
<text x="558.7" y="292.3">UNSPECIFIED TOL.(M/C)</text>
<text x="559.6" y="294.7">FOR ANGULAR IN mm.</text>
<text x="558.7" y="313.7">UNSPECIFIED TOL.(M/C)</text>
<text x="560.6" y="316.1">FOR LINEAR IN mm.</text>
</g>
</svg>
